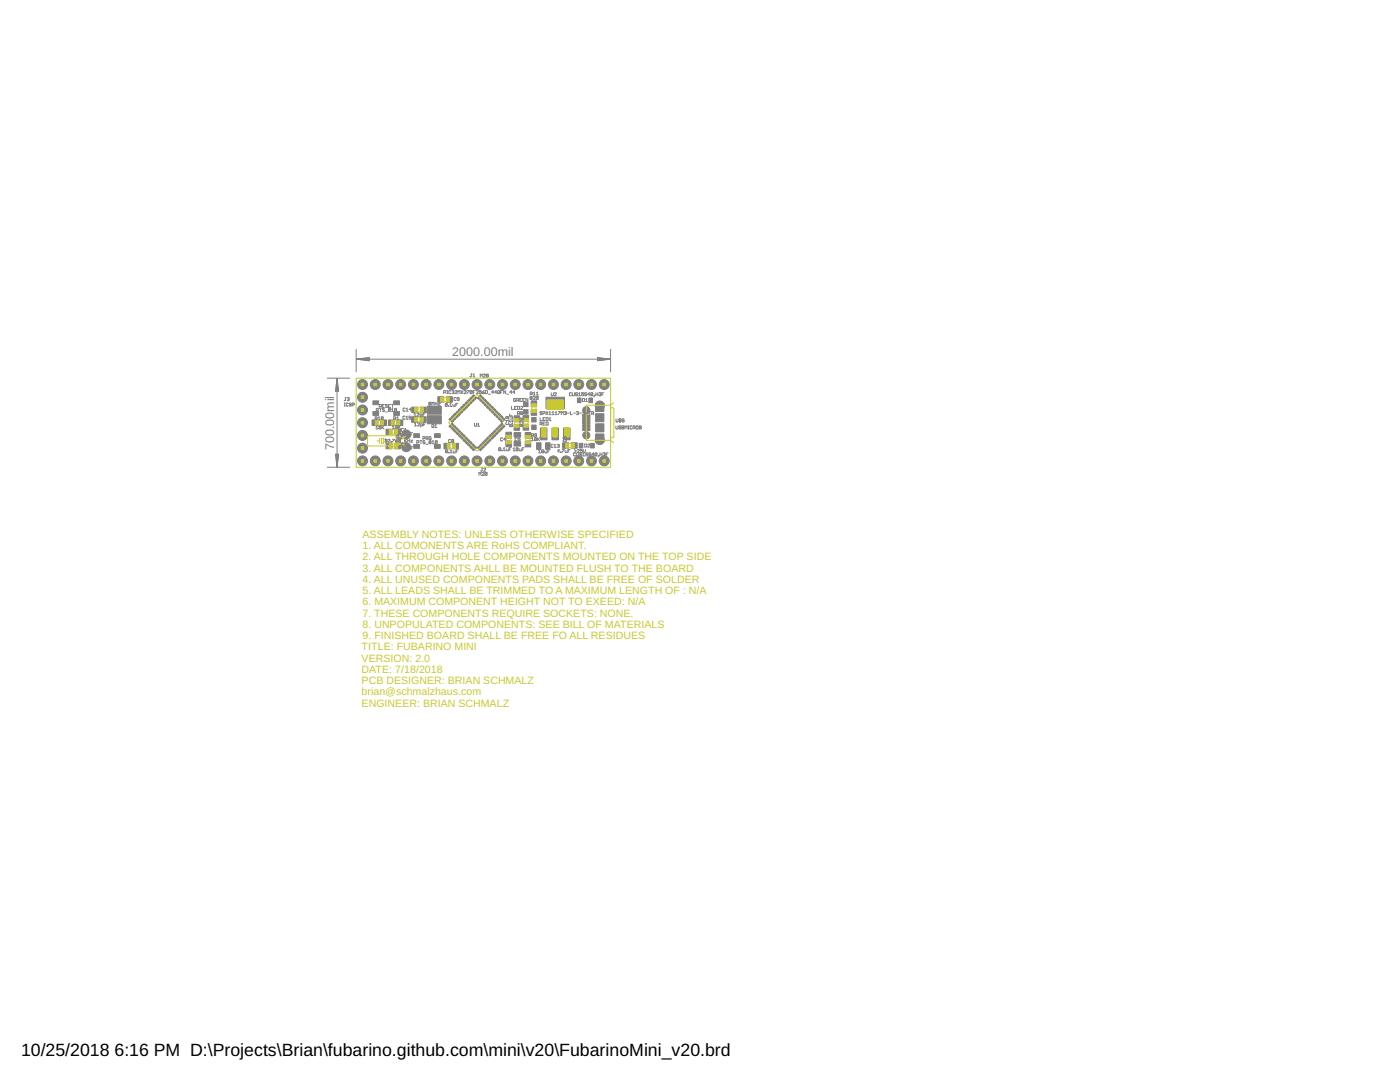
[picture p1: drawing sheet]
<svg xmlns="http://www.w3.org/2000/svg" width="279mm" height="216mm" viewBox="0 0 279 216" stroke-linecap="round" stroke-linejoin="round" font-family="sans-serif">
<g fill="#808080" stroke="#808080" stroke-width=".2">
<path d="M101 88h1.1v1.2h-1.1z"/>
<path d="M101 86.3h1.1v1.1h-1.1z"/>
<path d="M90.3 88.5h1.2v1.1h-1.2z"/>
<path d="M88.6 88.5h1.2v1.1h-1.2z"/>
<path d="M89.1 79.2h1.2v1.1h-1.2z"/>
<path d="M87.4 79.2h1.2v1.1h-1.2z"/>
<path d="M102.6 83h1.1v1.2h-1.1z"/>
<path d="M102.6 84.7h1.1v1.2h-1.1z"/>
<path d="M104.4 82.9h1.1v1.2h-1.1z"/>
<path d="M104.4 84.6h1.1v1.2h-1.1z"/>
<path d="M104.5 81.7h.9v.9h-.9z"/>
<path d="M104.5 80.2h.9v.9h-.9z"/>
<path d="M104.8 88h1.1v1.2h-1.1z"/>
<path d="M104.8 86.3h1.1v1.2h-1.1z"/>
<path d="M75.9 83.8h1.2v1.1h-1.2z"/>
<path d="M74.3 83.8h1.1v1.1h-1.1z"/>
<path d="M106 81.7h1.1v1.2h-1.1z"/>
<path d="M106 80h1.1v1.2h-1.1z"/>
<path d="M106.1 84.8h.9v.9h-.9z"/>
<path d="M106.1 83.3h.9v.9h-.9z"/>
<path d="M107.1 88.3h.9v1.4h-.9z"/>
<path d="M108.9 88.3h.9v1.4h-.9z"/>
<path d="M114 88.3h1.2v1.2h-1.2z"/>
<path d="M112.3 88.3h1.2v1.2h-1.2z"/>
<path d="M82.2 81.2h1.2v1.1h-1.2z"/>
<path d="M83.9 81.2h1.2v1.1h-1.2z"/>
<path d="M82.1 83.2h1.2v1.1h-1.2z"/>
<path d="M83.9 83.2h1.1v1.1h-1.1z"/>
<path d="M77 85.6h1.2v1.1h-1.2z"/>
<path d="M78.7 85.6h1.2v1.1h-1.2z"/>
<path d="M77 88.5h1.2v1.1h-1.2z"/>
<path d="M78.7 88.5h1.2v1.1h-1.2z"/>
<path d="M95.2 89.3l.4-.3 .6 .6-.3 .4z"/>
<path d="M95.7 88.9l.3-.4 .7 .7-.3 .3z"/>
<path d="M96.2 88.4l.3-.3 .6 .6-.3 .3z"/>
<path d="M96.6 87.9l.3-.3 .7 .7-.3 .3z"/>
<path d="M97.1 87.5l.3-.3 .6 .6-.3 .3z"/>
<path d="M97.6 87l.3-.3 .6 .6-.3 .4z"/>
<path d="M98 86.6l.3-.3 .7 .6-.3 .3z"/>
<path d="M98.8 85.8l.6 .6-.3 .3-.6-.6z"/>
<path d="M99.3 85.3l.6 .7-.3 .3-.7-.7z"/>
<path d="M99.7 84.9l.7 .6-.4 .3-.6-.6z"/>
<path d="M100.2 84.4l.6 .6-.3 .4-.7-.7z"/>
<path d="M99.8 84l.7-.6 .3 .3-.6 .6z"/>
<path d="M99.4 83.5l.6-.6 .4 .3-.7 .6z"/>
<path d="M98.9 83.1l.7-.7 .3 .3-.6 .7z"/>
<path d="M98.5 82.6l.6-.6 .3 .3-.6 .6z"/>
<path d="M98 82.1l.7-.6 .3 .3-.7 .7z"/>
<path d="M97.6 81.7l.6-.7 .3 .4-.6 .6z"/>
<path d="M97.7 80.6l.3 .3-.6 .7-.3-.4z"/>
<path d="M96.6 80.8l.7-.7 .3 .4-.7 .6z"/>
<path d="M96.2 80.3l.6-.6 .3 .3-.6 .6z"/>
<path d="M95.7 79.8l.7-.6 .3 .3-.7 .7z"/>
<path d="M95.2 79.4l.7-.6 .3 .3-.6 .6z"/>
<path d="M94.5 78.8l.6 .6-.3 .3-.6-.6z"/>
<path d="M94 79.2l.7 .6-.3 .4-.7-.7z"/>
<path d="M93.6 79.7l.6 .6-.3 .3-.6-.6z"/>
<path d="M93.1 80.1l.7 .7-.3 .3-.7-.6z"/>
<path d="M92.7 80.6l.6 .6-.3 .4-.6-.7z"/>
<path d="M92.2 81l.7 .7-.4 .3-.6-.6z"/>
<path d="M91.4 81.8l.4-.3 .6 .6-.3 .4z"/>
<path d="M91 82.3l.3-.3 .6 .6-.3 .3z"/>
<path d="M90.5 82.7l.3-.3 .7 .7-.3 .3z"/>
<path d="M90.1 83.2l.3-.3 .6 .6-.3 .3z"/>
<path d="M89.6 83.7l.3-.3 .7 .6-.4 .3z"/>
<path d="M89.6 85l.6-.6 .4 .3-.7 .7z"/>
<path d="M90.1 85.5l.6-.6 .3 .3-.6 .6z"/>
<path d="M90.5 86l.7-.7 .3 .3-.7 .7z"/>
<path d="M91 86.4l.6-.6 .3 .3-.6 .6z"/>
<path d="M91.4 86.9l.7-.6 .3 .3-.6 .6z"/>
<path d="M91.9 87.3l.6-.6 .4 .3-.7 .7z"/>
<path d="M92.4 87.8l.6-.6 .3 .3-.6 .6z"/>
<path d="M92.8 88.3l.7-.7 .3 .3-.7 .7z"/>
<path d="M93.3 88.7l.6-.6 .3 .3-.6 .6z"/>
<path d="M93.7 89.2l.7-.7 .3 .4-.7 .6z"/>
<path d="M94.2 89.6l.6-.6 .3 .3-.6 .7z"/>
<path d="M77.5 83.8h1.2v1.1h-1.2z"/>
<path d="M79.2 83.8h1.2v1.1h-1.2z"/>
<path d="M102.6 88.1h1.3v.9h-1.3z"/>
<path d="M102.6 86.3h1.3v.9h-1.3z"/>
<path d="M117.5 79.4h.7v.9h-.7z"/>
<path d="M115.2 79.4h.8v.9h-.8z"/>
<path d="M115.6 88.5h.7v.9h-.7z"/>
<path d="M117.9 88.5h.7v.9h-.7z"/>
<path d="M107.8 85.4h1.4v2.4h-1.4z"/>
<path d="M110.2 85.4h1.3v2.4h-1.3z"/>
<path d="M112.5 85.4h1.3v2.4h-1.3z"/>
<path d="M109 79.3h3.6v2.3h-3.6z"/>
<path d="M116.3 85.4h1.4v.5h-1.4z"/>
<path d="M116.3 82.8h1.4v.5h-1.4z"/>
<path d="M116.3 84.8h1.4v.5h-1.4z"/>
<path d="M116.3 84.1h1.4v.5h-1.4z"/>
<path d="M116.3 83.5h1.4v.5h-1.4z"/>
<path d="M118.9 86.6h1.6v1.6h-1.6z"/>
<path d="M118.9 80.5h1.6v1.6h-1.6z"/>
<path d="M118.9 84.6h1.6v1.6h-1.6z"/>
<path d="M118.9 82.5h1.6v1.7h-1.6z"/>
<path d="M86.7 88.7h1.2v.8h-1.2z"/>
<path d="M82.6 88.7h1.1v.8h-1.1z"/>
<path d="M86.7 86.6h1.2v.7h-1.2z"/>
<path d="M82.6 86.6h1.1v.7h-1.1z"/>
<path d="M74.4 80h1.2v.8h-1.2z"/>
<path d="M78.6 80h1.1v.8h-1.1z"/>
<path d="M74.4 82.1h1.2v.8h-1.2z"/>
<path d="M78.6 82.1h1.1v.8h-1.1z"/>
<path d="M85.3 81h2.8v1.7h-2.8z"/>
<path d="M85.3 83h2.8v1.6h-2.8z"/>
</g>
<g fill="#808080" stroke="#808080" stroke-width=".2">
<circle cx="81.1" cy="89.2" r=".89"/>
<circle cx="81.1" cy="86.7" r=".89"/>
<circle cx="120.6" cy="76.7" r=".99"/>
<circle cx="118" cy="76.7" r=".99"/>
<circle cx="115.5" cy="76.7" r=".99"/>
<circle cx="113" cy="76.7" r=".99"/>
<circle cx="110.4" cy="76.7" r=".99"/>
<circle cx="107.9" cy="76.7" r=".99"/>
<circle cx="105.4" cy="76.7" r=".99"/>
<circle cx="102.8" cy="76.7" r=".99"/>
<circle cx="100.3" cy="76.7" r=".99"/>
<circle cx="97.7" cy="76.7" r=".99"/>
<circle cx="95.2" cy="76.7" r=".99"/>
<circle cx="92.7" cy="76.7" r=".99"/>
<circle cx="90.1" cy="76.7" r=".99"/>
<circle cx="87.6" cy="76.7" r=".99"/>
<circle cx="85" cy="76.7" r=".99"/>
<circle cx="82.5" cy="76.7" r=".99"/>
<circle cx="80" cy="76.7" r=".99"/>
<circle cx="77.4" cy="76.7" r=".99"/>
<circle cx="74.9" cy="76.7" r=".99"/>
<circle cx="72.3" cy="76.7" r=".99"/>
<circle cx="72.3" cy="92" r=".99"/>
<circle cx="74.9" cy="92" r=".99"/>
<circle cx="77.4" cy="92" r=".99"/>
<circle cx="80" cy="92" r=".99"/>
<circle cx="82.5" cy="92" r=".99"/>
<circle cx="85" cy="92" r=".99"/>
<circle cx="87.6" cy="92" r=".99"/>
<circle cx="90.1" cy="92" r=".99"/>
<circle cx="92.7" cy="92" r=".99"/>
<circle cx="95.2" cy="92" r=".99"/>
<circle cx="97.7" cy="92" r=".99"/>
<circle cx="100.3" cy="92" r=".99"/>
<circle cx="102.8" cy="92" r=".99"/>
<circle cx="105.4" cy="92" r=".99"/>
<circle cx="107.9" cy="92" r=".99"/>
<circle cx="110.4" cy="92" r=".99"/>
<circle cx="113" cy="92" r=".99"/>
<circle cx="115.5" cy="92" r=".99"/>
<circle cx="118" cy="92" r=".99"/>
<circle cx="120.6" cy="92" r=".99"/>
<circle cx="72.3" cy="79.3" r=".99"/>
<circle cx="72.3" cy="81.8" r=".99"/>
<circle cx="72.3" cy="84.3" r=".99"/>
<circle cx="72.3" cy="86.9" r=".99"/>
<circle cx="72.3" cy="89.4" r=".99"/>
<circle cx="119.7" cy="87.8" r=".91"/>
<circle cx="119.7" cy="80.9" r=".91"/>
<circle cx="117" cy="81.9" r=".72"/>
<circle cx="117" cy="86.8" r=".72"/>
</g>
<g fill="none" stroke="#c8c832" stroke-width=".2">
<path d="M88.5 79.3h.7M73.4 87h5.7v2h-5.6l-.2-.3zM75.2 88h.6M75.4 84.8h.7M75.4 83.9h.7M75.8 87.5v1M76.1 87.5h.4v1h-.4zM76.9 87.5v1M76.9 88h.5M78.1 88.6h.7M78.1 85.7h.7M78.1 86.6h.7"/>
<path d="M78.1 89.4h.7M78.6 83.9h.7M78.6 84.8h.7M79.1 87.1h.3v1.8h-.3M83.2 83.3h.7M83.2 84.1h.7M83.3 81.4h.7M83.3 82.2h.7M88.5 80.1h.7M89.7 89.5h.7M89.7 88.6h.7M100.4 83.9l-5.2-5.2-5.6 5.6 5.6 5.7 5.3-5.3"/>
<path d="M101.1 87.4v.7M101.9 87.4v.7M102.7 84.1v.7M103.6 84.1v.7M104.5 84v.7M104.9 87.4v.7M105.4 84v.7M105.8 87.4v.7M106.1 81.1v.7M107 81.1v.7M113.4 89.3h.7M113.4 88.5h.7"/>
<path d="M117 80.9h4.9v7h-4.9zM121.9 81.4h.4l.2 .2v5.6l-.1 .1-.5 .1"/>
</g>
<g fill="#c8c832" stroke="#c8c832" stroke-width=".2">
<path d="M101 88h1v.5h-1z"/>
<path d="M101 86.9h1v.5h-1z"/>
<path d="M90.4 88.5h.5v1h-.5z"/>
<path d="M89.2 88.5h.5v1h-.5z"/>
<path d="M89.2 79.2h.5v1h-.5z"/>
<path d="M88 79.2h.5v1h-.5z"/>
<path d="M102.7 83.6h.9v.5h-.9z"/>
<path d="M102.7 84.7h.9v.5h-.9z"/>
<path d="M104.5 83.5h.9v.6h-.9z"/>
<path d="M104.5 84.7h.9v.5h-.9z"/>
<path d="M104.9 88.1h.9v.5h-.9z"/>
<path d="M104.9 86.9h.9v.5h-.9z"/>
<path d="M76 83.9h.5v.9h-.5z"/>
<path d="M74.9 83.9h.5v.9h-.5z"/>
<path d="M106.1 81.8h.9v.5h-.9z"/>
<path d="M106.1 80.6h.9v.5h-.9z"/>
<path d="M114.1 88.4h.5v1h-.5z"/>
<path d="M112.9 88.4h.5v1h-.5z"/>
<path d="M82.8 81.3h.5v1h-.5z"/>
<path d="M83.9 81.3h.6v1h-.6z"/>
<path d="M82.8 83.2h.5v1h-.5z"/>
<path d="M83.9 83.2h.5v1h-.5z"/>
<path d="M79.5 87.2h.6v.5h-.6z"/>
<path d="M79.5 88.3h.6v.4h-.6z"/>
<path d="M77.7 85.7h.5v.9h-.5z"/>
<path d="M78.8 85.7h.5v.9h-.5z"/>
<path d="M77.7 88.5h.5v1h-.5z"/>
<path d="M78.8 88.5h.5v1h-.5z"/>
<path d="M107.7 76.5h.5v.5h-.5z"/>
<path d="M110.2 76.5h.5v.5h-.5z"/>
<path d="M112.7 76.5h.5v.5h-.5z"/>
<path d="M115.3 76.5h.5v.5h-.5z"/>
<path d="M117.8 76.5h.5v.5h-.5z"/>
<path d="M120.3 76.5h.5v.5h-.5z"/>
<path d="M89.9 76.5h.5v.5h-.5z"/>
<path d="M92.4 76.5h.5v.5h-.5z"/>
<path d="M95 76.5h.5v.5h-.5z"/>
<path d="M97.5 76.5h.5v.5h-.5z"/>
<path d="M100 76.5h.5v.5h-.5z"/>
<path d="M102.6 76.5h.5v.5h-.5z"/>
<path d="M105.1 76.5h.5v.5h-.5z"/>
<path d="M87.3 76.5h.5v.5h-.5z"/>
<path d="M84.8 76.5h.5v.5h-.5z"/>
<path d="M82.3 76.5h.5v.5h-.5z"/>
<path d="M79.7 76.5h.5v.5h-.5z"/>
<path d="M77.2 76.5h.5v.5h-.5z"/>
<path d="M74.6 76.5h.5v.5h-.5z"/>
<path d="M72.1 76.5h.5v.5h-.5z"/>
<path d="M84.8 91.7h.5v.5h-.5z"/>
<path d="M82.3 91.7h.5v.5h-.5z"/>
<path d="M79.7 91.7h.5v.5h-.5z"/>
<path d="M77.2 91.7h.5v.5h-.5z"/>
<path d="M74.6 91.7h.5v.5h-.5z"/>
<path d="M72.1 91.7h.5v.5h-.5z"/>
<path d="M102.6 91.7h.5v.5h-.5z"/>
<path d="M100 91.7h.5v.5h-.5z"/>
<path d="M97.5 91.7h.5v.5h-.5z"/>
<path d="M95 91.7h.5v.5h-.5z"/>
<path d="M92.4 91.7h.5v.5h-.5z"/>
<path d="M89.9 91.7h.5v.5h-.5z"/>
<path d="M87.3 91.7h.5v.5h-.5z"/>
<path d="M105.1 91.7h.5v.5h-.5z"/>
<path d="M107.7 91.7h.5v.5h-.5z"/>
<path d="M110.2 91.7h.5v.5h-.5z"/>
<path d="M112.7 91.7h.5v.5h-.5z"/>
<path d="M115.3 91.7h.5v.5h-.5z"/>
<path d="M117.8 91.7h.5v.5h-.5z"/>
<path d="M120.3 91.7h.5v.5h-.5z"/>
<path d="M72.1 89.2h.5v.5h-.5z"/>
<path d="M72.1 86.6h.5v.5h-.5z"/>
<path d="M72.1 84.1h.5v.5h-.5z"/>
<path d="M72.1 81.6h.5v.5h-.5z"/>
<path d="M72.1 79h.5v.5h-.5z"/>
<path d="M78.1 83.9h.5v.9h-.5z"/>
<path d="M79.3 83.9h.5v.9h-.5z"/>
<path d="M109.2 79.8h3.2v1.9h-3.2z"/>
<path d="M110.4 85.3h.8v1.9h-.8z"/>
<path d="M108.1 85.3h.8v1.9h-.8z"/>
<path d="M112.7 85.3h.8v1.9h-.8z"/>
</g>
<path d="M79.8 88.5h.5M79.9 87.5h.4M80.5 88.6l.6 .6M81.1 86.7l-.6 .6" fill="none" stroke="#c8c832" stroke-width=".42"/>
<path d="M121.9 87.9l.5 .4M122.4 80.4l-.5 .5" fill="none" stroke="#c8c832" stroke-width=".21"/>
<g fill="none" stroke="#808080" stroke-width=".2">
<path d="M65.3 75.5h4.5M67.3 75.5v17.7M67.3 75.5l.3 2.6h-.6zM67.3 75.5l-.2 2.6M67.3 75.5l.1 2.6M67.3 75.5l-.3 2.6M67.3 75.5l.2 2.6M68.9 79.3h.2M69 79.3v.5l-.1 .1-.2-.1M69.3 79.4l.3-.1 .1 .1-.1 .2M69.5 79.6h.1M69.6 79.6l.1 .1-.1 .2-.3-.1"/>
<path d="M71.1 69.7v4.5M71.1 71.7h50.7M71.1 71.7l2.6-.3v.6zM71.1 71.7l2.6 .1M71.1 71.7l2.6 .2M73.7 71.5l-2.6 .2M73.7 71.4l-2.6 .3M88.6 78.4l.4-.1-.1-.4h-.3v.6M89.2 77.9h.2M89.2 78.5h.2M89.3 77.9v.6M90 78l-.1-.1-.3 .1v.4l.1 .1 .3-.1"/>
<path d="M90.2 78l.3-.1 .1 .1-.1 .3M90.4 78.3h.1M90.5 78.3l.1 .1-.1 .1-.3-.1M90.8 78l.1-.1 .3 .1-.4 .5h.4M91 79.4l-.1-.1-.3 .1 .1 .5 .3-.1M91.4 78.5v-.6l.2 .2 .2-.2v.6M91.6 79.6h-.3l-.1-.1 .1-.2 .3 .1v.4l-.1 .1-.3-.1M92 77.9l.4 .6M92.4 77.9l-.4 .6M92.6 78l.1-.1 .3 .1-.4 .5h.4M93.2 77.9h.4l-.4 .6M94 74.6h.1"/>
<path d="M94.1 74.6v.5l-.1 .1-.2-.1M94.2 78l-.3-.1-.1 .5M94.2 78l-.1 .5-.3-.1M94.2 78l-.4 .4M94.4 74.8l.2-.2v.6M94.4 75.2h.4M94.4 78.3h.2M94.8 77.9h-.4v.6M95.1 78v-.1l.4 .1-.4 .5h.4M95.8 75.3v-.6l.2 .2 .2-.2v.6M96.1 77.9h-.4v.4l.2-.2 .2 .2-.1 .2-.3-.1M96.3 78.3h.3l.1 .1-.3 .1z"/>
<path d="M96.4 74.8l.1-.1 .4 .1-.5 .5h.5M96.7 77.9l-.4 .4M96.9 77.9l.4 .1-.1 .5h-.3zM97.5 74.8l-.5 .4M97.5 74.8l-.3-.1-.2 .5M97.5 74.8l-.1 .5-.4-.1M97.5 78.7h.4M98.5 78.3h-.4l.3-.4v.6M99.1 78.3h-.4l.3-.4v.6M99.4 77.9l.3 .1-.1 .5-.3-.1zM99.5 78.4l.2 .1M99.9 78.3h.2"/>
<path d="M100.3 77.9h-.4v.6M100.9 77.9v.6l-.4-.6v.6M101.1 78.7h.4M102.2 78.3h-.5l.3-.4v.6M102.7 78.3h-.4l.4-.4v.6M102.9 79.6h-.4l.1 .5 .3-.1v-.2h-.2M103.1 79.9h.3l.1-.3-.4-.1v.6M103.3 79.9l.2 .2M103.7 79.8h.2M104.1 79.5h-.4v.6h.4M104.3 79.8h.2M104.8 79.5h-.5v.6h.5"/>
<path d="M105.3 79.5v.6l-.4-.6v.6M105.8 78.6h.3l.1-.3-.4-.1v.6M105.9 79.4l-.1-.1 .1-.2 .3 .1-.1 .2M105.9 79.4l-.1 .1 .1 .2 .3-.1-.1-.2M105.9 79.4h.2M106 78.6l.2 .2M106.4 79.2l.1-.1 .3 .1-.4 .5h.4M106.4 78.4l.2-.2v.6M106.4 78.8h.4M107 78.8h.4M107 78.4l.2-.2v.6M107.4 79.2l-.3-.1-.1 .5"/>
<path d="M107.4 79.2l-.1 .5-.3-.1M107.4 79.2l-.4 .4M110 78.4l.1 .6 .3-.1v-.5M110.6 78.5l.1-.1 .3 .1-.4 .5h.4M114 78.5l-.1-.1-.3 .1v.4l.1 .1 .3-.1M114.2 78.4l.1 .6 .4-.1v-.5M115.3 78.5l-.1-.1-.3 .1 .1 .2 .3 .1-.1 .2-.3-.1M115.5 79h.4M115.5 78.6l.2-.2v.6M116.2 79.5l.4 .1v.5h-.4zM116.5 78.4h-.4v.3l.2-.1 .2 .1-.1 .3-.3-.1M116.9 79.7l.2-.2v.6"/>
<path d="M117.1 78.5l-.1-.1-.3 .1 .1 .2 .3 .1-.1 .2-.3-.1M117.7 78.7h-.4l.3-.3v.6M118.3 78.5l-.1 .5-.3-.1M118.3 78.5l-.3-.1-.1 .5M118.3 78.5l-.4 .4M118.6 78.9l.1 .1zM118.7 79l-.2 .2M118.9 78.7h.4M118.9 78.4v.6M119.3 71.4l2.5 .3-2.5 .3zM119.3 71.5l2.5 .2M119.3 71.4l2.5 .3"/>
<path d="M119.3 78.4v.6M119.5 78.5l.3-.1 .1 .1-.1 .2M119.7 78.7h.1M119.8 78.7l.1 .1-.1 .2-.3-.1M120.1 78.7h.2M120.5 78.4h-.4v.6M121.8 71.7l-2.5 .1M121.8 71.7l-2.5 .2M121.9 69.7v4.5M65.3 93.2h4.5M67 90.6h.6l-.3 2.6zM67 90.6l.3 2.6"/>
<path d="M67.1 90.6l.2 2.6M67.4 90.6l-.1 2.6M67.5 90.6l-.2 2.6M68.7 81h.2M68.7 80.4h.2M68.8 80.4v.6M69.5 80.5l-.1-.1-.3 .1v.4l.1 .1 .3-.1M70.1 80.5l-.1-.1-.3 .1 .1 .2 .3 .1-.1 .2-.3-.1M70.3 80.8h.3l.1-.3-.4-.1v.6M74.9 83.6l.4-.1-.1-.3h-.3v.6M75 85.2l.2-.2v.6M75 85.6h.4"/>
<path d="M75.1 83.6l.2 .2M75.1 81.9h.3l.1-.3-.4-.1v.6M75.5 83.4l.2-.2v.6M75.5 83.8h.4M75.7 81.1h.3l.1-.3-.4-.1v.6M75.7 81.5h.4M75.9 81.1l.2 .2M75.9 81.5v.6M76 85.1v.4l-.1 .1-.3-.1M76 85.1l-.3-.1-.1 .5M76 85.1l-.4 .4M76.2 85v.6"/>
<path d="M76.3 81h.2M76.3 85.3l.3 .3M76.5 83.3l-.3-.1-.1 .5M76.5 83.3l-.1 .5-.3-.1M76.5 83.3l-.4 .4M76.6 85l-.4 .4M76.7 81.6h-.4l.1 .2 .3 .1-.1 .2-.3-.1M76.7 80.7h-.4v.6h.4M76.8 87.7h.3h.1l-.1 .2M76.9 82.2h.4M77 87.9h.1M77.1 87.9l.1 .1-.1 .2-.3-.1"/>
<path d="M77.3 80.8h-.4l.1 .2 .3 .1-.1 .2-.3-.1M77.4 87.7h.4l-.4 .5h.4M77.5 81h.2M77.6 81.8l-.1 .1 .1 .2 .3-.1-.1-.2M77.6 81.8l-.1-.1 .1-.2 .3 .1-.1 .2M77.6 81.8h.2M77.9 80.7h-.4v.6h.4M78 88.1l.1 .1zM78.1 82.1h.4M78.1 80.7h.4M78.1 81.7l.2-.2v.6M78.3 85.1l.2-.2v.7"/>
<path d="M78.3 85.6h.4M78.3 87.7h.4l-.4 .5M78.3 80.7v.6M78.6 83.6l.4-.1-.1-.3h-.3v.6M78.8 83.6l.2 .2M78.9 87.9h.3l.1 .2-.3 .1zM79.1 81.6v.4l-.1 .1-.3-.1M79.1 81.6h-.4v.4M79.1 81.6l-.4 .4M79.2 83.8h.4M79.2 83.4l.2-.2v.6M79.3 86.8l.3 .2-.1 .4-.3-.1z"/>
<path d="M79.3 87.7l-.4 .2M79.3 85l-.1 .6-.3-.2M79.3 85l-.3-.1-.1 .5M79.3 85l-.4 .4M79.4 87.2l.2 .2M79.5 84.9v.7M79.6 85.2l.3 .4M79.6 87.9v-.2h.3l-.1 .2M79.6 87.9h.2M79.6 87.9v.3l.3-.1-.1-.2M79.8 87l.1-.2 .3 .2-.4 .4h.4M79.9 84.9l-.4 .4"/>
<path d="M80.1 87h.5M80.1 86.5l.2-.2v.7M80.2 89.7h.4M80.2 89.3l.2-.2v.6M80.5 85.6l-.1-.1-.3 .1v.4l.1 .1 .3-.1M80.5 88.5l-.1-.1-.3 .1 .1 .5 .3-.1M80.7 86.1h.4M80.7 85.7l.2-.2v.6M80.7 88.5l.1-.1 .3 .1-.4 .5h.4M80.8 87.7v.5M80.8 83.1l-.1-.1-.3 .1 .1 .6 .3-.2M80.9 81.5h-.4v.5l.4-.1"/>
<path d="M80.9 86.6l-.1 .1 .1 .3 .3-.2-.2-.2M80.9 86.6l-.1-.1 .1-.2 .3 .1-.2 .2M80.9 87.9l.3 .3M80.9 86.6h.1M80.9 89.4l-.1-.1 .1-.2 .3 .1-.1 .2M80.9 89.4l-.1 .1 .1 .2 .3-.1-.1-.2M80.9 89.4h.2M81 83.7h.4M81 83.2l.2-.2v.7M81 82h.5M81 81.6l.3-.2v.6M81.2 87.7l-.4 .3"/>
<path d="M81.4 87l.4-.2-.1-.3h-.3v.6M81.4 87.9h.3M81.4 87.7v.5M81.4 89.7l.4-.1-.1-.3h-.3v.6M81.7 87.7v.5M82 86.6h.2M82 87.8h.4l-.4 .4h.4M82 89.4h.2M82 83h-.4v.4l.3-.2 .1 .2-.1 .3-.3-.2M82.1 81.7h-.4l.3-.3v.6M82.4 86.3h-.4v.7M82.4 89.1h-.4v.6"/>
<path d="M82.6 83h.4M82.6 82.6l.2-.2v.6M82.7 85h.4M82.7 84.6l.2-.2v.6M83.2 88.3l.4-.1-.1-.3h-.3v.6M83.2 82.5l.1-.1 .3 .1-.4 .5h.4M83.3 84.5l.1-.1 .3 .1-.4 .5h.4M83.8 87.9h.4M83.8 83h.3l.1-.3-.4-.1v.6M83.9 85l.4-.1-.1-.3h-.3v.6M84 87.9v.6M84.4 87.5l.4-.1-.1-.3h-.3v.6"/>
<path d="M84.4 82.7h.2M84.5 84.7h.3M84.8 88l-.3-.1-.1 .2 .4 .3-.1 .1-.3-.1M84.9 82.4h-.5v.6M84.9 84.4h-.4v.6M85 88.6h.4M85 87.5l.4-.1-.1-.3h-.3v.6M85.2 87.5l.2 .2M85.7 80.6l-.1-.1 .1-.2h.3l-.1 .3M85.7 80.6l-.1 .1 .1 .2 .3-.1-.1-.2M85.7 80.6h.2M85.7 88.2l-.1-.1 .1-.2 .3 .1-.1 .2"/>
<path d="M85.7 88.2l-.1 .1 .1 .2 .3-.1-.1-.2M85.7 88.2h.2M86 87.2l-.1-.1-.3 .1 .1 .5 .3-.1v-.2h-.2M86.2 80.9v-.6l.2 .2 .2-.2v.6M86.2 88.5h.4M86.2 88.1l.2-.2v.6M86.3 84.7l.3 .1-.1 .5-.3-.1zM86.4 85.1l.2 .2M86.8 85.3h.4M86.8 84.9l.2-.2v.6M86.8 80.6h.4M86.8 80.3v.6"/>
<path d="M87.2 80.3v.6M87.2 88l-.3-.1-.1 .5M87.2 88v.4l-.1 .1-.3-.1M87.2 88l-.4 .4M87.4 80.5h.4l-.4 .4h.4M89.3 80.6v.4l-.1 .1-.3-.1M89.3 80.6l-.1-.1-.3 .1v.4M89.3 80.6l-.4 .4M89.3 89.9l-.3-.2-.1 .6M89.3 89.9l-.1 .5-.3-.1M89.3 89.9l-.4 .4M89.5 81l.1 .1z"/>
<path d="M89.5 90.3l.1 .1zM89.8 81.1h.4M89.8 80.7l.2-.2v.6M89.8 90.4h.4M89.8 89.9l.2-.2v.7M90 87.8l-.1-.1-.4 .1 .1 .5 .4-.1M90.3 88h.2M90.3 88l-.2-.1 .2-.2 .3 .1-.1 .2M90.3 88l-.2 .1 .2 .2 .3-.1-.1-.2M90.4 80.7l.1 .4h.3v-.4M90.4 89.9l.1 .5h.3v-.5M91 80.8h.2"/>
<path d="M91 90h.2M91.4 80.5h-.4v.6M91.4 89.7h-.4v.7M94.7 84.5l.1 .5h.3v-.5M95.3 85h.4M95.3 84.6l.2-.1v.5M95.6 94.9v-.6l.2 .2 .2-.2v.6M96.1 93.4h.2M96.2 94.4l.1-.1 .3 .1-.4 .5h.4M96.2 93.4v.5l-.1 .1-.2-.1M96.5 93.5l.1-.1 .3 .1-.4 .5h.4M97.2 94.4l-.1 .5-.3-.1"/>
<path d="M97.2 94.4l-.3-.1-.1 .5M97.2 94.4l-.4 .4M99.9 89.4l-.3-.1-.1 .5M99.9 89.4v.4l-.1 .1-.3-.1M99.9 89.4l-.4 .4M100.1 89.8l.1 .1zM100.3 87.5l-.1-.1-.3 .1 .1 .5 .3-.1M100.4 89.9h.4M100.4 89.5l.2-.2v.6M100.9 87.7h-.4l.3-.3v.6M101 89.5l.1 .4h.4v-.4M101 84.3l-.1 .1 .1 .3h.5l.1-.1-.1-.3"/>
<path d="M101 83.1l-.1 .3 .6 .1M101 83.1l.6 .1-.1 .3M101 83.1l.5 .4M101.6 83.7v.4M101.6 83.9h-.7l.3 .2M101.6 89.6h.3M101.7 82.6v.4h.6M101.8 84.7h.4v.4M101.8 84.7v.4h.4M101.8 84.7l.4 .4M101.9 83.2h.4l-.1 .4h-.3M102 82.8v.2"/>
<path d="M102 89.3h-.4v.6M102.1 81.1v.6h.4M102.2 84.4l.1 .1zM102.3 83.8v.4M102.3 84h-.6l.2 .2M102.4 90h.4M102.4 89.5l.2-.2v.7M102.7 81.4h.2M103.1 81.1h-.4v.6h.4M103.2 87.4h-.4v.5h.4M103.3 82.5l.4-.1-.1-.3h-.3v.6M103.3 81.1l.4 .1-.1 .5h-.3z"/>
<path d="M103.4 89.5l-.1 .5-.3-.1M103.4 89.5l-.3-.2-.1 .6M103.4 89.5l-.4 .4M103.5 82.5l.2 .2M103.6 89.5l.1 .5h.3v-.5M103.8 87.4h-.4v.3l.3-.2 .1 .4h-.4M103.9 83.4l.4 .4M103.9 83.4l-.1 .4h.5M103.9 83.4l.5 .1-.1 .3M103.9 81.2l.1-.1 .3 .1-.4 .5h.4M104 82.4l-.1-.1 .1-.2 .3 .1-.1 .2M104 82.4l-.1 .1 .1 .2 .3-.1-.1-.2"/>
<path d="M104 82.4h.2M104.1 84.8h-.3l.1 .3 .2-.1M104.1 84.8h.3l-.1 .3-.2-.1M104.1 84.8v.2M104.2 89.6h.2M104.4 84.1v.4l-.5-.4-.1 .1 .1 .3M104.6 89.3h-.4v.7M106 87.5l.3-.2v.6M106 87.9h.4M106.1 87l.4-.2-.1-.2h-.3v.6M106.3 87l.2 .2M107.1 87.4v.4h-.4"/>
<path d="M107.1 87.4h-.4v.4M107.1 87.4l-.4 .4M107.1 86.8h-.4l.1-.2 .3 .1v.4l-.1 .1-.3-.1M107.3 87.3v.6M107.4 87.6l.3 .3M107.5 90.4h.4M107.5 90l.2-.2v.6M107.7 87.3l-.4 .4M107.8 83.3v.6h.4M107.8 84.6h.3l.1-.3-.4-.1v.6M108 84.6l.2 .2M108.2 82.2l-.4-.1v.2l.3 .1 .1 .2-.1 .1-.3-.1"/>
<path d="M108.4 82.5h.3l.1-.3-.4-.1v.6M108.4 83.6h.2M108.4 84.5h.2M108.5 89.9h-.4v.4M108.5 89.9v.4h-.4M108.5 89.9l-.4 .4M108.7 90l.1 .4h.3v-.4M108.8 83.3h-.4v.6h.4M108.8 84.2h-.4v.6h.4M109 82.1l.4 .6M109 83.3l.4 .1-.1 .5h-.3zM109 84.2l.4 .1-.1 .5h-.3z"/>
<path d="M109.3 90.1h.2M109.4 82.1l-.4 .6M109.6 82.7h.4M109.6 82.3l.2-.2v.6M109.6 83.9h.4M109.6 83.5l.2-.2v.6M109.7 89.8h-.4v.6M110.2 82.7h.4M110.2 82.3l.2-.2v.6M110.4 88.8h-.4v.4h.4M110.6 89.3h.4M110.6 88.9l.2-.2v.6"/>
<path d="M110.8 82.7h.4M110.8 82.3l.2-.2v.6M111.2 88.8l.3-.1 .1 .1-.1 .2M111.4 82.1h.4l-.4 .6M111.4 89h.1M111.5 89l.1 .1-.1 .2-.3-.1M111.7 90h-.4l.2-.3v.6M111.9 90.2l.1 .1zM112 82.7v-.6l.2 .2 .2-.2v.6M112.2 89.7h.4l-.4 .6M112.5 87.8l-.1 .1 .1 .3h.4v-.4M112.6 82.2l.3-.1 .1 .1-.1 .2"/>
<path d="M112.7 87.2l-.1-.1-.2 .1 .1 .3M112.7 87.2l.1-.1 .2 .1-.1 .3M112.7 87.2v.2M112.8 89.9l.1 .4h.3v-.4M112.8 82.4h.1M112.9 82.4l.1 .1-.1 .2-.3-.1M113.2 82.4h.4M113.4 90h.2M113.8 89.7h-.4v.6M113.8 82.1v.6h.4M114.4 82.4h.5M114.6 89.7l.4 .3-.4 .3"/>
<path d="M114.9 90.5l-.1-.1-.3 .1 .1 .5 .3-.1M115 82.2l.4-.1v.3M115.1 90.4l.1 .6 .3-.1v-.5M115.2 89.8l.1-.1 .3 .1-.4 .5h.4M115.3 82.4h.1M115.4 82.4v.3l-.4-.1M115.7 82.4h.4M116.1 90.5l-.1-.1-.3 .1 .1 .2 .3 .1-.1 .2-.3-.1M116.2 89.7h-.4v.3h.4l-.1 .3-.3-.1M116.3 82.2l.3-.1 .1 .1-.1 .2M116.3 90.6l.2-.2v.6M116.3 91h.4"/>
<path d="M116.4 89.7v.4l.2 .2 .2-.2v-.4M116.5 82.4h.1M116.6 82.4l.1 .1-.1 .2-.3-.1M116.7 88.6l.4 .1-.1 .5h-.3zM116.9 80.1h.4M117.3 88.7h.4l-.4 .5h.4M117.3 82.1l-.4 .6M117.3 90.4h-.4v.3l.2-.1 .2 .1-.1 .3-.3-.1M117.5 82.1h.4M117.7 82.1v.6M117.9 90.5l-.1-.1-.3 .1 .1 .2 .3 .1-.1 .2-.3-.1M118.1 82.5l.4-.1-.1-.3h-.3v.6"/>
<path d="M118.3 82.5l.2 .2M118.5 90.7h-.4l.3-.3v.6M119.1 90.5l-.3-.1-.1 .5M119.1 90.5l-.1 .5-.3-.1M119.1 90.5l-.4 .4M119.4 90.9l.1 .1zM119.5 91l-.2 .2M119.7 90.7h.4M119.7 90.4v.6M120.1 90.4v.6M120.4 90.5l.2-.1 .2 .1-.2 .2M120.6 90.7h.1"/>
<path d="M120.6 90.7l.2 .1-.2 .2-.2-.1M121 90.7h.2M121.4 90.4h-.4v.6M122.9 85l.1 .6 .3-.1v-.5M122.9 83.6l.1 .6 .3-.1v-.5M123.7 83.5v.8M123.9 85.1l-.3-.1-.1 .2 .4 .3-.1 .1-.3-.1M124 83.7l-.2-.1-.3 .1 .2 .2 .3 .1-.2 .2-.3-.1M124.1 85.3h.3M124.1 85l.4 .1-.1 .5h-.3zM124.6 83.6h-.4v.3l.2-.1 .2 .1-.1 .3-.3-.1M124.7 85.6v-.6l.2 .2 .2-.2v.6"/>
<path d="M125.3 85.6h.2M125.3 85h.2M125.4 85v.6M126.2 85.1l-.2-.1-.2 .1v.4l.1 .1 .3-.1M126.3 85.4h.4l.1-.3-.5-.1v.6M126.6 85.4l.2 .2M127.1 85l.3 .1-.1 .5-.3-.1zM127.6 85.3h.3M127.6 85l.4 .1-.1 .5h-.3z"/>
</g>
<path d="M71.1 75.5h50.8v17.7h-50.8z" fill="none" stroke="#afd134" stroke-width=".2"/>
<g font-size="3.5">
<text x="4.2" y="210.7">10/25/2018</text>
<text x="22.9" y="210.7">6:16 PM D:\Projects\Brian\fubarino.github.com\mini\v20\FubarinoMini_v20.brd</text>
</g>
<g font-size="2.5" fill="#808080">
<text x="90.2" y="71.1">2000.00mil</text>
<text x="66.7" y="89.9" transform="rotate(-90 66.7 89.9)">700.00mil</text>
</g>
<g font-size="2.1" fill="#c8c832">
<text x="72.3" y="107.3">ASSEMBLY NOTES: UNLESS OTHERWISE SPECIFIED</text>
<text x="72.3" y="109.6">1. ALL COMONENTS ARE RoHS COMPLIANT.</text>
<text x="72.3" y="111.8">2. ALL THROUGH HOLE COMPONENTS MOUNTED ON THE TOP SIDE</text>
<text x="72.3" y="114">3. ALL COMPONENTS AHLL BE MOUNTED FLUSH TO THE BOARD</text>
<text x="72.3" y="116.3">4. ALL UNUSED COMPONENTS PADS SHALL BE FREE OF SOLDER</text>
<text x="72.3" y="118.5">5. ALL LEADS SHALL BE TRIMMED TO A MAXIMUM LENGTH OF : N/A</text>
<text x="72.3" y="120.8">6. MAXIMUM COMPONENT HEIGHT NOT TO EXEED: N/A</text>
<text x="72.3" y="123">7. THESE COMPONENTS REQUIRE SOCKETS: NONE.</text>
<text x="72.3" y="125.3">8. UNPOPULATED COMPONENTS: SEE BILL OF MATERIALS</text>
<text x="72.2" y="129.8">TITLE: FUBARINO MINI</text>
<text x="72.3" y="127.5">9. FINISHED BOARD SHALL BE FREE FO ALL RESIDUES</text>
<text x="72.2" y="132">VERSION: 2.0</text>
<text x="72.2" y="134.3">DATE: 7/18/2018</text>
<text x="72.2" y="136.5">PCB DESIGNER: BRIAN SCHMALZ</text>
<text x="72.2" y="138.7">brian@schmalzhaus.com</text>
<text x="72.2" y="141">ENGINEER: BRIAN SCHMALZ</text>
</g>
</svg>
